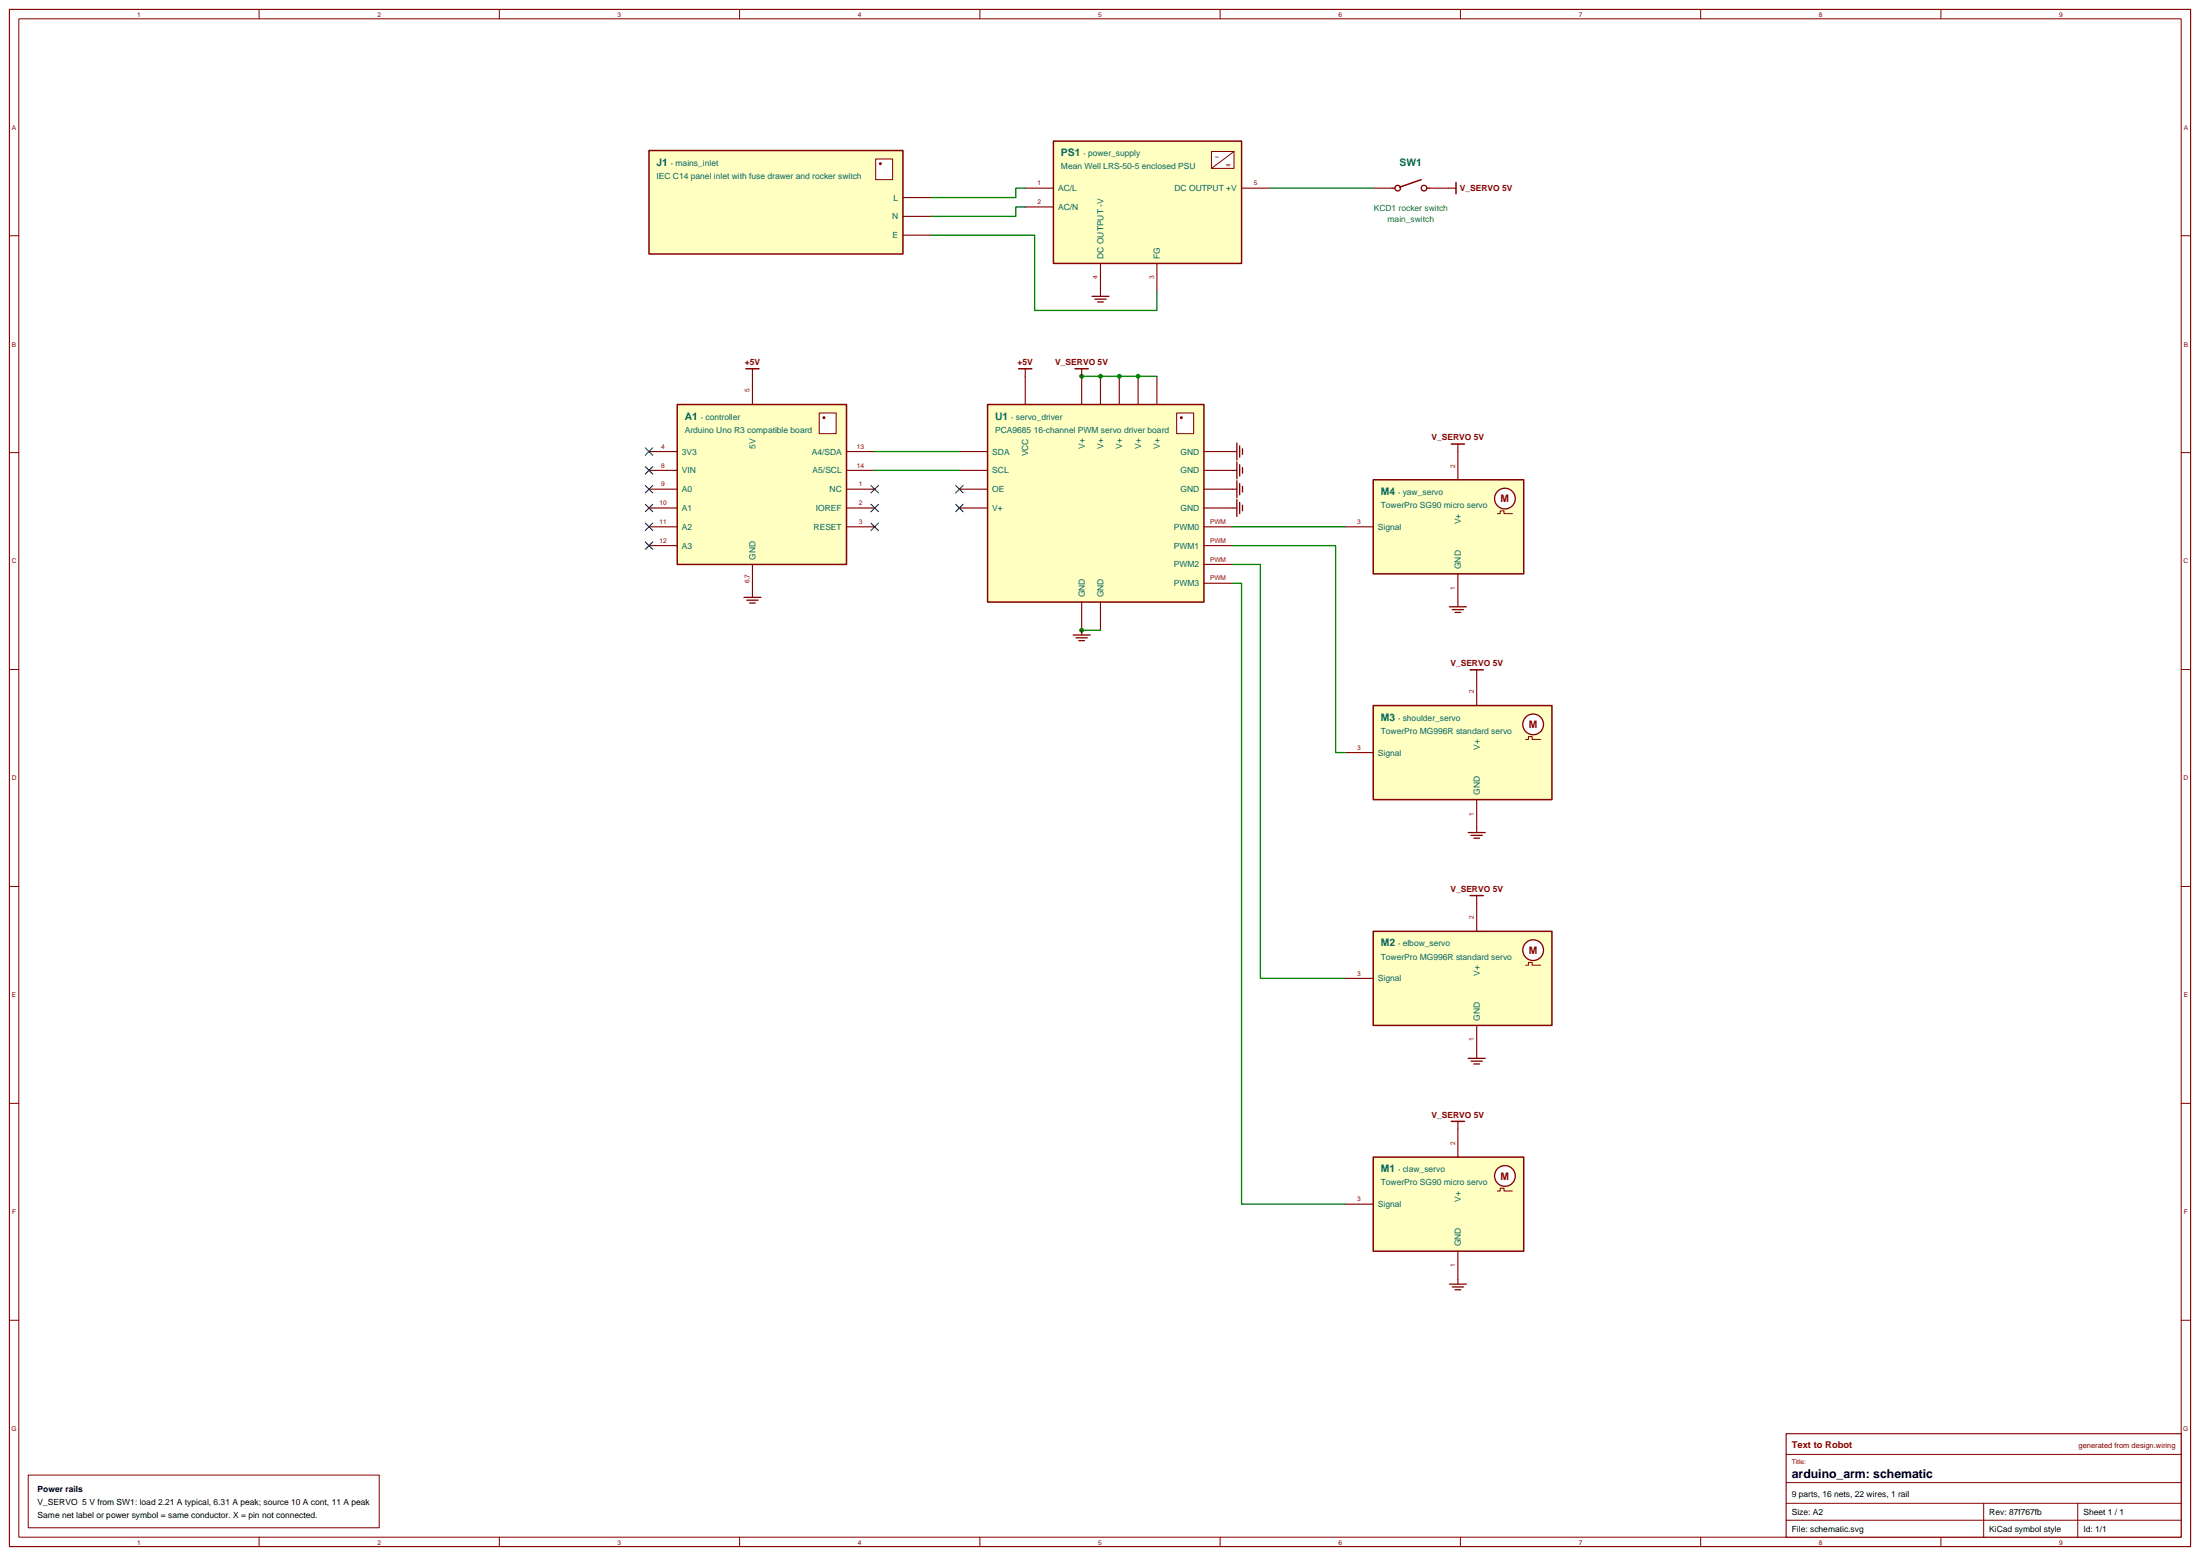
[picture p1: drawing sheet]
<svg xmlns="http://www.w3.org/2000/svg" width="825mm" height="583mm" viewBox="0 0 825 583" stroke-linecap="round" stroke-linejoin="round" font-family="sans-serif">
<path d="M3.5 3.5h818.1v576.5h-818.1z" fill="none" stroke="#850000" stroke-width=".42"/>
<g fill="none" stroke="#850000" stroke-width=".38">
<path d="M7.1 7.1h811v569.3h-811zM97.2 3.5v3.6M187.3 3.5v3.6M277.4 3.5v3.6M367.5 3.5v3.6M457.6 3.5v3.6M547.7 3.5v3.6M637.9 3.5v3.6M728 3.5v3.6M3.5 88.4h3.6M818.1 88.4h3.5M3.5 169.7h3.6"/>
<path d="M818.1 169.7h3.5M3.5 251.1h3.6M818.1 251.1h3.5M3.5 332.4h3.6M818.1 332.4h3.5M3.5 413.8h3.6M818.1 413.8h3.5M3.5 495.1h3.6M818.1 495.1h3.5M97.2 576.4v3.6M187.3 576.4v3.6M277.4 576.4v3.6"/>
<path d="M367.5 576.4v3.6M457.6 576.4v3.6M547.7 576.4v3.6M637.9 576.4v3.6M728 576.4v3.6"/>
</g>
<path d="M515.1 179.9h56.4v35.3h-56.4z" fill="#ffffc2" stroke="#850000" stroke-width=".56"/>
<circle cx="564.4" cy="187" r="3.9" fill="#fff" stroke="#850000" stroke-width=".49"/>
<path d="M561.6 192.6h1.1v-1h1.4v1h3.2" fill="none" stroke="#850000" stroke-width=".38"/>
<path d="M546.8 169.3v10.6M504.5 197.6h10.6M546.8 215.2v10.6" fill="none" stroke="#850000" stroke-width=".42"/>
<path d="M515.1 264.6h67v35.3h-67z" fill="#ffffc2" stroke="#850000" stroke-width=".56"/>
<circle cx="575" cy="271.6" r="3.9" fill="#fff" stroke="#850000" stroke-width=".49"/>
<path d="M572.2 277.3h1.1v-1.1h1.4v1.1h3.1" fill="none" stroke="#850000" stroke-width=".38"/>
<path d="M553.9 254v10.6M504.5 282.2h10.6M553.9 299.9v10.5" fill="none" stroke="#850000" stroke-width=".42"/>
<path d="M515.1 349.2h67v35.3h-67z" fill="#ffffc2" stroke="#850000" stroke-width=".56"/>
<circle cx="575" cy="356.3" r="3.9" fill="#fff" stroke="#850000" stroke-width=".49"/>
<path d="M572.2 361.9h1.1v-1h1.4v1h3.1" fill="none" stroke="#850000" stroke-width=".38"/>
<path d="M553.9 338.7v10.5M504.5 366.9h10.6M553.9 384.5v10.6" fill="none" stroke="#850000" stroke-width=".42"/>
<path d="M515.1 433.9h56.4v35.3h-56.4z" fill="#ffffc2" stroke="#850000" stroke-width=".56"/>
<circle cx="564.4" cy="441" r="3.9" fill="#fff" stroke="#850000" stroke-width=".49"/>
<path d="M561.6 446.6h1.1v-1h1.4v1h3.2" fill="none" stroke="#850000" stroke-width=".38"/>
<path d="M546.8 423.3v10.6M504.5 451.6h10.6M546.8 469.2v10.6" fill="none" stroke="#850000" stroke-width=".42"/>
<path d="M254 151.7h63.5v60h-63.5z" fill="#ffffc2" stroke="#850000" stroke-width=".56"/>
<path d="M307.3 154.9h6.3v7.7h-6.3z" fill="#fff" stroke="#850000" stroke-width=".39"/>
<circle cx="309" cy="156.6" r=".56" fill="#850000"/>
<g fill="none" stroke="#850000" stroke-width=".42">
<path d="M282.2 141.1v10.6M243.4 169.3h10.6M243.4 176.4h10.6M317.5 169.3h10.6M317.5 176.4h10.6M243.4 183.4h10.6M243.4 190.5h10.6M243.4 197.6h10.6M317.5 183.4h10.6M317.5 190.5h10.6M317.5 197.6h10.6M243.4 204.6h10.6"/>
<path d="M282.2 211.7v10.5"/>
</g>
<path d="M370.4 151.7h81.2v74.1h-81.2z" fill="#ffffc2" stroke="#850000" stroke-width=".56"/>
<path d="M441.3 154.9h6.4v7.7h-6.4z" fill="#fff" stroke="#850000" stroke-width=".39"/>
<circle cx="443.1" cy="156.6" r=".56" fill="#850000"/>
<g fill="none" stroke="#850000" stroke-width=".42">
<path d="M384.5 141.1v10.6M405.7 141.1v10.6M412.7 141.1v10.6M419.8 141.1v10.6M426.9 141.1v10.6M433.9 141.1v10.6M359.8 176.4h10.6M359.8 169.3h10.6M451.6 176.4h10.5M451.6 169.3h10.5M359.8 183.4h10.6M359.8 190.5h10.6"/>
<path d="M451.6 183.4h10.5M451.6 190.5h10.5M451.6 197.6h10.5M451.6 204.6h10.5M451.6 211.7h10.5M451.6 218.7h10.5M405.7 225.8v10.6M412.7 225.8v10.6"/>
</g>
<g fill="#fff" stroke="#850000" stroke-width=".49">
<circle cx="524.2" cy="70.6" r="1.06"/>
<circle cx="534.1" cy="70.6" r="1.06"/>
</g>
<path d="M533 67.4l-8.1 2.8" fill="none" stroke="#850000" stroke-width=".56"/>
<path d="M522.1 70.6h1.1M535.2 70.6h1" fill="none" stroke="#850000" stroke-width=".49"/>
<path d="M515.1 70.6h7M536.2 70.6h7.1" fill="none" stroke="#850000" stroke-width=".42"/>
<path d="M395.1 52.9h70.6v45.9h-70.6z" fill="#ffffc2" stroke="#850000" stroke-width=".56"/>
<path d="M454.4 56.8h8.4v6.3h-8.4z" fill="#fff" stroke="#850000" stroke-width=".39"/>
<path d="M462.8 56.8l-8.4 6.3" fill="none" stroke="#850000" stroke-width=".38"/>
<path d="M384.5 70.6h10.6M384.5 77.6h10.6M465.7 70.6h10.5M412.7 98.8v10.6M433.9 98.8v10.6" fill="none" stroke="#850000" stroke-width=".42"/>
<path d="M243.4 56.4h95.3v38.8h-95.3z" fill="#ffffc2" stroke="#850000" stroke-width=".56"/>
<path d="M328.4 59.6h6.4v7.8h-6.4z" fill="#fff" stroke="#850000" stroke-width=".39"/>
<circle cx="330.2" cy="61.4" r=".56" fill="#850000"/>
<path d="M338.7 74.1h10.5M338.7 81.1h10.5M338.7 88.2h10.5" fill="none" stroke="#850000" stroke-width=".42"/>
<path d="M405.7 141.1h28.2" fill="none" stroke="#008500" stroke-width=".49"/>
<g fill="#008500">
<circle cx="405.7" cy="141.1" r=".92"/>
<circle cx="412.7" cy="141.1" r=".92"/>
<circle cx="419.8" cy="141.1" r=".92"/>
<circle cx="426.9" cy="141.1" r=".92"/>
</g>
<path d="M405.7 236.4h7" fill="none" stroke="#008500" stroke-width=".49"/>
<circle cx="405.7" cy="236.4" r=".92" fill="#008500"/>
<g fill="none" stroke="#850000" stroke-width=".42">
<path d="M543.3 70.6h2.8M412.7 109.4v1.7M282.2 138.3v2.8M384.5 138.3v2.8M405.7 138.3v2.8M462.1 169.3h1.8M462.1 176.4h1.8M546.8 166.5v2.8M462.1 183.4h1.8M462.1 190.5h1.8M282.2 222.2v1.8M405.7 236.4v1.7"/>
<path d="M546.8 225.8v1.7M553.9 251.2v2.8M553.9 310.4v1.8M553.9 335.8v2.9M553.9 395.1v1.8M546.8 420.5v2.8M546.8 479.8v1.7"/>
</g>
<g fill="none" stroke="#850000" stroke-width=".49">
<path d="M409.6 111.1h6.3M410.6 112.2h4.3M411.7 113.2h2.1M463.9 166.2v6.3M463.9 173.2v6.4M465 167.2v4.2M465 174.3v4.2M466 168.3v2.1M466 175.3v2.1M463.9 180.3v6.3M463.9 187.3v6.4M465 181.3v4.3"/>
<path d="M465 188.4v4.2M466 182.4v2.1M466 189.4v2.2M279 224h6.4M280.1 225.1h4.2M281.2 226.1h2.1M402.5 238.1h6.4M403.6 239.2h4.2M543.6 227.5h6.4M544.7 228.6h4.2M545.7 229.7h2.2M404.6 240.2h2.2"/>
<path d="M550.7 312.2h6.3M551.7 313.3h4.3M552.8 314.3h2.1M550.7 396.9h6.3M551.7 397.9h4.3M552.8 399h2.1M543.6 481.5h6.4M544.7 482.6h4.2M545.7 483.7h2.2"/>
</g>
<path d="M546.1 68.4v4.3M279.8 138.3h4.9M382.1 138.3h4.9M403.2 138.3h5M544.3 166.5h5M551.4 251.2h4.9M551.4 335.8h4.9M544.3 420.5h5" fill="none" stroke="#850000" stroke-width=".56"/>
<g fill="none" stroke="#0000c7" stroke-width=".42">
<path d="M242 167.9l2.8 2.8M242 175l2.8 2.8M244.8 167.9l-2.8 2.8M244.8 175l-2.8 2.8M242 182l2.8 2.9M242 189.1l2.8 2.8M242 196.1l2.8 2.9M244.8 182l-2.8 2.9M244.8 189.1l-2.8 2.8M244.8 196.1l-2.8 2.9M326.7 182l2.8 2.9M326.7 189.1l2.8 2.8"/>
<path d="M326.7 196.1l2.8 2.9M329.5 182l-2.8 2.9M329.5 189.1l-2.8 2.8M329.5 196.1l-2.8 2.9M358.4 182l2.8 2.9M358.4 189.1l2.8 2.8M361.2 182l-2.8 2.9M361.2 189.1l-2.8 2.8M242 203.2l2.8 2.8M244.8 203.2l-2.8 2.8"/>
</g>
<path d="M384.5 70.6h-3.5v3.5h-31.8M384.5 77.6h-3.5v3.5h-31.8M476.2 70.6h38.9M349.2 88.2h38.9v28.2h45.8v-7M328.1 169.3h31.7M328.1 176.4h31.7M462.1 197.6h42.4M462.1 218.7h3.6v232.9h38.8M462.1 211.7h10.6v155.2h31.8M462.1 204.6h38.8v77.6h3.6" fill="none" stroke="#008500" stroke-width=".49"/>
<path d="M10.6 553.2h131.6v19.7h-131.6z" fill="#fff" stroke="#850000" stroke-width=".38"/>
<path d="M669.9 537.6h148.2v38.8h-148.2z" fill="#fff" stroke="#850000" stroke-width=".42"/>
<path d="M669.9 545.4h148.2M669.9 556h148.2M669.9 563.7h148.2M669.9 570.1h148.2M744 563.7v12.7M779.3 563.7v12.7" fill="none" stroke="#850000" stroke-width=".38"/>
<text font-size="4.6" x="672" y="554.2">arduino_arm: schematic</text>
<g font-size="3.9" fill="#006363">
<text x="397.9" y="58.6">PS1</text>
<text x="246.2" y="62.1">J1</text>
<text x="525" y="62.1">SW1</text>
<text x="256.8" y="157.3">A1</text>
<text x="373.2" y="157.3">U1</text>
<text x="517.9" y="185.6">M4</text>
<text x="517.9" y="270.2">M3</text>
<text x="517.9" y="354.9">M2</text>
<text x="517.9" y="439.6">M1</text>
</g>
<g font-size="3.9" fill="#850000">
<text x="562.8" y="188.4">M</text>
<text x="573.4" y="273.1">M</text>
<text x="573.4" y="357.7">M</text>
<text x="562.8" y="442.4">M</text>
</g>
<text font-size="3.5" fill="#850000" x="672" y="542.9">Text to Robot</text>
<g font-size="3.2" fill="#006363">
<text x="406.3" y="58.6">· power_supply</text>
<text x="251.6" y="62.1">· mains_inlet</text>
<text x="397.9" y="63.5">Mean Well LRS-50-5 enclosed PSU</text>
<text x="246.2" y="67">IEC C14 panel inlet with fuse drawer and rocker switch</text>
<text x="396.9" y="71.7">AC/L</text>
<text x="440.5" y="71.7">DC OUTPUT +V</text>
<text x="335.1" y="75.2">L</text>
<text x="334.6" y="82.3">N</text>
<text x="396.9" y="78.7">AC/N</text>
<text x="515.2" y="79">KCD1 rocker switch</text>
<text x="520.4" y="83.3">main_switch</text>
<text x="334.8" y="89.3">E</text>
<text x="413.9" y="97" transform="rotate(-90 413.9 97)">DC OUTPUT -V</text>
<text x="435" y="97" transform="rotate(-90 435 97)">FG</text>
<text x="262.9" y="157.3">· controller</text>
<text x="379.3" y="157.3">· servo_driver</text>
<text x="256.8" y="162.3">Arduino Uno R3 compatible board</text>
<text x="373.2" y="162.3">PCA9685 16-channel PWM servo driver board</text>
<text x="255.8" y="170.5">3V3</text>
<text x="283.4" y="168.3" transform="rotate(-90 283.4 168.3)">5V</text>
<text x="304.4" y="170.5">A4/SDA</text>
<text x="372.2" y="170.5">SDA</text>
<text x="385.7" y="171.1" transform="rotate(-90 385.7 171.1)">VCC</text>
<text x="406.8" y="168.4" transform="rotate(-90 406.8 168.4)">V+</text>
<text x="413.9" y="168.4" transform="rotate(-90 413.9 168.4)">V+</text>
<text x="420.9" y="168.4" transform="rotate(-90 420.9 168.4)">V+</text>
<text x="428" y="168.4" transform="rotate(-90 428 168.4)">V+</text>
<text x="435" y="168.4" transform="rotate(-90 435 168.4)">V+</text>
<text x="442.7" y="170.5">GND</text>
<text x="255.8" y="177.5">VIN</text>
<text x="304.8" y="177.5">A5/SCL</text>
<text x="372.2" y="177.5">SCL</text>
<text x="442.7" y="177.5">GND</text>
<text x="255.8" y="184.6">A0</text>
<text x="311.1" y="184.6">NC</text>
<text x="372.2" y="184.6">OE</text>
<text x="442.7" y="184.6">GND</text>
<text x="524.3" y="185.6">· yaw_servo</text>
<text x="255.8" y="191.6">A1</text>
<text x="306" y="191.6">IOREF</text>
<text x="372.2" y="191.6">V+</text>
<text x="442.7" y="191.6">GND</text>
<text x="517.9" y="190.5">TowerPro SG90 micro servo</text>
<text x="547.9" y="196.6" transform="rotate(-90 547.9 196.6)">V+</text>
<text x="255.8" y="198.7">A2</text>
<text x="305.1" y="198.7">RESET</text>
<text x="440.3" y="198.7">PWM0</text>
<text x="516.8" y="198.7">Signal</text>
<text x="255.8" y="205.7">A3</text>
<text x="283.4" y="209.9" transform="rotate(-90 283.4 209.9)">GND</text>
<text x="440.3" y="205.7">PWM1</text>
<text x="440.3" y="212.8">PWM2</text>
<text x="547.9" y="213.4" transform="rotate(-90 547.9 213.4)">GND</text>
<text x="440.3" y="219.9">PWM3</text>
<text x="406.8" y="224" transform="rotate(-90 406.8 224)">GND</text>
<text x="413.9" y="224" transform="rotate(-90 413.9 224)">GND</text>
<text x="517.9" y="275.2">TowerPro MG996R standard servo</text>
<text x="524.3" y="270.2">· shoulder_servo</text>
<text x="555" y="281.3" transform="rotate(-90 555 281.3)">V+</text>
<text x="516.8" y="283.4">Signal</text>
<text x="555" y="298.1" transform="rotate(-90 555 298.1)">GND</text>
<text x="517.9" y="359.8">TowerPro MG996R standard servo</text>
<text x="524.3" y="354.9">· elbow_servo</text>
<text x="555" y="365.9" transform="rotate(-90 555 365.9)">V+</text>
<text x="516.8" y="368">Signal</text>
<text x="555" y="382.8" transform="rotate(-90 555 382.8)">GND</text>
<text x="524.3" y="439.6">· claw_servo</text>
<text x="517.9" y="444.5">TowerPro SG90 micro servo</text>
<text x="516.8" y="452.7">Signal</text>
<text x="547.9" y="450.6" transform="rotate(-90 547.9 450.6)">V+</text>
<text x="547.9" y="467.4" transform="rotate(-90 547.9 467.4)">GND</text>
</g>
<g font-size="3.2" fill="#850000">
<text x="547.5" y="71.7">V_SERVO 5V</text>
<text x="279.4" y="136.9">+5V</text>
<text x="381.7" y="136.9">+5V</text>
<text x="395.8" y="136.9">V_SERVO 5V</text>
<text x="536.9" y="165.1">V_SERVO 5V</text>
<text x="544" y="249.8">V_SERVO 5V</text>
<text x="544" y="334.4">V_SERVO 5V</text>
<text x="536.9" y="419.1">V_SERVO 5V</text>
</g>
<g font-size="3.2">
<text x="14.1" y="559.5">Power rails</text>
<text x="672" y="561.3">9 parts, 16 nets, 22 wires, 1 rail</text>
<text x="14.1" y="564.4">V_SERVO 5 V from SW1: load 2.21 A typical, 6.31 A peak; source 10 A cont, 11 A peak</text>
<text x="14.1" y="569.4">Same net label or power symbol = same conductor. X = pin not connected.</text>
<text x="672" y="568">Size: A2</text>
<text x="746.1" y="568">Rev: 87f767fb</text>
<text x="781.4" y="568">Sheet 1 / 1</text>
<text x="672" y="574.3">File: schematic.svg</text>
<text x="746.1" y="574.3">KiCad symbol style</text>
<text x="781.4" y="574.3">Id: 1/1</text>
</g>
<g font-size="2.8" fill="#850000">
<text x="455.7" y="59.6">~</text>
<text x="459.9" y="62.4">=</text>
<text x="779.6" y="542.9">generated from design.wiring</text>
</g>
<g font-size="2.5" fill="#850000">
<text x="51.4" y="6.4">1</text>
<text x="141.5" y="6.4">2</text>
<text x="231.7" y="6.4">3</text>
<text x="321.8" y="6.4">4</text>
<text x="411.9" y="6.4">5</text>
<text x="502" y="6.4">6</text>
<text x="592.1" y="6.4">7</text>
<text x="682.2" y="6.4">8</text>
<text x="772.3" y="6.4">9</text>
<text x="4.5" y="48.6">A</text>
<text x="819" y="48.6">A</text>
<text x="4.5" y="129.9">B</text>
<text x="819" y="129.9">B</text>
<text x="4.4" y="211.3">C</text>
<text x="819" y="211.3">C</text>
<text x="4.4" y="292.6">D</text>
<text x="819" y="292.6">D</text>
<text x="4.5" y="374">E</text>
<text x="819" y="374">E</text>
<text x="4.5" y="455.3">F</text>
<text x="819.1" y="455.3">F</text>
<text x="4.3" y="536.6">G</text>
<text x="818.9" y="536.6">G</text>
<text x="672" y="548.9">Title:</text>
<text x="51.4" y="579.3">1</text>
<text x="141.5" y="579.3">2</text>
<text x="231.7" y="579.3">3</text>
<text x="321.8" y="579.3">4</text>
<text x="411.9" y="579.3">5</text>
<text x="502" y="579.3">6</text>
<text x="592.1" y="579.3">7</text>
<text x="682.2" y="579.3">8</text>
<text x="772.3" y="579.3">9</text>
</g>
<g font-size="2.5" fill="#a80000">
<text x="389.1" y="69.5">1</text>
<text x="470.3" y="69.5">5</text>
<text x="389.1" y="76.6">2</text>
<text x="411.7" y="104.8" transform="rotate(-90 411.7 104.8)">4</text>
<text x="432.9" y="104.8" transform="rotate(-90 432.9 104.8)">3</text>
<text x="281.2" y="147.1" transform="rotate(-90 281.2 147.1)">5</text>
<text x="248" y="168.3">4</text>
<text x="321.4" y="168.3">13</text>
<text x="248" y="175.3">8</text>
<text x="321.4" y="175.3">14</text>
<text x="545.7" y="175.3" transform="rotate(-90 545.7 175.3)">2</text>
<text x="248" y="182.4">9</text>
<text x="322.1" y="182.4">1</text>
<text x="247.3" y="189.4">10</text>
<text x="322.1" y="189.4">2</text>
<text x="247.3" y="196.5">11</text>
<text x="322.1" y="196.5">3</text>
<text x="453.8" y="196.5">PWM</text>
<text x="509.1" y="196.5">3</text>
<text x="247.3" y="203.6">12</text>
<text x="453.8" y="203.6">PWM</text>
<text x="453.8" y="210.6">PWM</text>
<text x="281.2" y="218.7" transform="rotate(-90 281.2 218.7)">6,7</text>
<text x="453.8" y="217.7">PWM</text>
<text x="545.7" y="221.2" transform="rotate(-90 545.7 221.2)">1</text>
<text x="552.8" y="260" transform="rotate(-90 552.8 260)">2</text>
<text x="509.1" y="281.2">3</text>
<text x="552.8" y="305.8" transform="rotate(-90 552.8 305.8)">1</text>
<text x="552.8" y="344.6" transform="rotate(-90 552.8 344.6)">2</text>
<text x="509.1" y="365.8">3</text>
<text x="552.8" y="390.5" transform="rotate(-90 552.8 390.5)">1</text>
<text x="545.7" y="429.3" transform="rotate(-90 545.7 429.3)">2</text>
<text x="509.1" y="450.5">3</text>
<text x="545.7" y="475.2" transform="rotate(-90 545.7 475.2)">1</text>
</g>
</svg>
